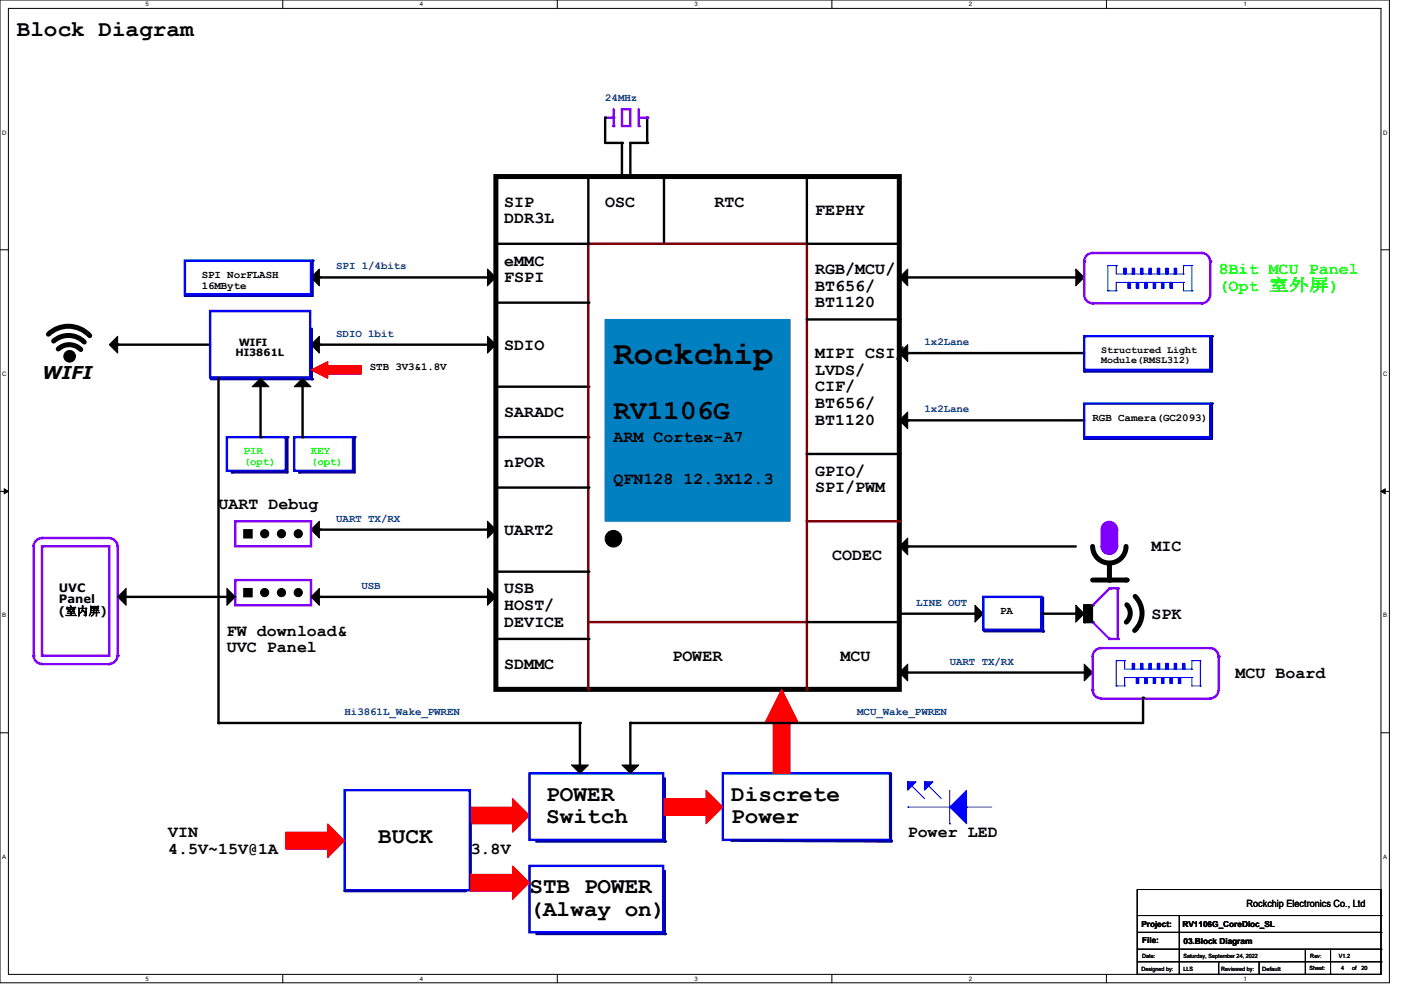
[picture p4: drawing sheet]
<svg xmlns="http://www.w3.org/2000/svg" width="297mm" height="210mm" viewBox="0 0 297 210" stroke-linecap="round" stroke-linejoin="round" font-family="sans-serif">
<path d="M0 0h293.9v207.9h-293.9zM1.8 1.8h290.3v204.3h-290.3z" fill="none" stroke="#000" stroke-width=".21"/>
<g fill="#fff">
<path d="M30.8 .2h.7v1.4h-.7z"/>
<path d="M30.8 206.2h.7v1.4h-.7z"/>
</g>
<path d="M59.8 0v1.8M59.8 206.1v1.8" fill="none" stroke="#000" stroke-width=".21"/>
<g fill="#fff">
<path d="M88.8 .2h.7v1.4h-.7z"/>
<path d="M88.8 206.2h.7v1.4h-.7z"/>
</g>
<path d="M117.9 0v1.8M117.9 206.1v1.8" fill="none" stroke="#000" stroke-width=".21"/>
<g fill="#fff">
<path d="M146.9 .2h.7v1.4h-.7z"/>
<path d="M146.9 206.2h.7v1.4h-.7z"/>
</g>
<path d="M176 0v1.8M176 206.1v1.8" fill="none" stroke="#000" stroke-width=".21"/>
<g fill="#fff">
<path d="M205 .2h.7v1.4h-.7z"/>
<path d="M205 206.2h.7v1.4h-.7z"/>
</g>
<path d="M234.1 0v1.8M234.1 206.1v1.8" fill="none" stroke="#000" stroke-width=".21"/>
<g fill="#fff">
<path d="M263.1 .2h.6v1.4h-.6z"/>
<path d="M263.1 206.2h.6v1.4h-.6z"/>
<path d="M.5 27.3h.9v1.4h-.9z"/>
<path d="M292.6 27.3h.9v1.4h-.9z"/>
<path d="M.5 78.4h.9v1.4h-.9z"/>
<path d="M292.6 78.4h.9v1.4h-.9z"/>
</g>
<path d="M0 52.8h1.8M292.1 52.8h1.8" fill="none" stroke="#000" stroke-width=".21"/>
<g fill="#fff">
<path d="M.5 129.5h.8v1.4h-.8z"/>
<path d="M292.6 129.5h.8v1.4h-.8z"/>
</g>
<path d="M0 103.9h1.8M292.1 103.9h1.8" fill="none" stroke="#000" stroke-width=".21"/>
<path d="M.9 103.4l.9 .5-.9 .5zM292.1 103.9l.9-.5v1z" fill="#000" stroke="#000" stroke-width=".21"/>
<g fill="#fff">
<path d="M.5 180.5h.8v1.4h-.8z"/>
<path d="M292.6 180.5h.8v1.4h-.8z"/>
</g>
<path d="M0 155h1.8M292.1 155h1.8" fill="none" stroke="#000" stroke-width=".21"/>
<g fill="#000" stroke="#000" stroke-width=".21">
<path d="M65.8 58.7l1.8-1.8v3.6z" fill-rule="evenodd"/>
<path d="M103.1 56.9l1.8 1.8-1.8 1.8z" fill-rule="evenodd"/>
<path d="M103.1 71.1l1.8 1.8-1.8 1.8z" fill-rule="evenodd"/>
</g>
<path d="M66.1 55.1v7.5" fill="none" stroke="#000080" stroke-width=".51"/>
<circle cx="66.1" cy="55.1" r=".25" fill="#000080"/>
<path d="M39.1 62.6h27" fill="none" stroke="#0000a0" stroke-width=".51"/>
<circle cx="39.1" cy="62.6" r=".25" fill="#0000a0"/>
<path d="M39.1 55.1h26.7v7.1h-26.7z" fill="none" stroke="#00f" stroke-width=".51"/>
<path d="M65.8 72.9l1.8-1.8v3.6z" fill-rule="evenodd" fill="#000" stroke="#000" stroke-width=".21"/>
<path d="M136.9 24.9v5.3h-3.6v7.1M67.6 58.7h35.5M67.6 72.9h35.5" fill="none" stroke="#000" stroke-width=".51"/>
<g fill="#000">
<circle cx="133.3" cy="37.3" r=".25"/>
<circle cx="136.9" cy="24.9" r=".25"/>
<circle cx="136.9" cy="30.2" r=".25"/>
<circle cx="67.6" cy="58.7" r=".25"/>
<circle cx="67.6" cy="72.9" r=".25"/>
</g>
<path d="M129.8 23.1v3.6M131.6 23.1h1.7v3.6h-1.7z" fill="none" stroke="#8000ff" stroke-width=".51"/>
<circle cx="129.8" cy="26.7" r=".25" fill="#8000ff"/>
<path d="M128 24.9h1.8" fill="none" stroke="#8000ff" stroke-width=".51"/>
<circle cx="129.8" cy="24.9" r=".25" fill="#8000ff"/>
<path d="M135.1 23.1v3.6" fill="none" stroke="#8000ff" stroke-width=".51"/>
<circle cx="135.1" cy="26.7" r=".25" fill="#8000ff"/>
<path d="M135.1 24.9h1.8" fill="none" stroke="#8000ff" stroke-width=".51"/>
<circle cx="136.9" cy="24.9" r=".25" fill="#8000ff"/>
<path d="M124.5 37.3v14.3M128 24.9v5.3h3.6v7.1M140.5 37.3v14.3M170.7 37.3v14.3M104.9 81.8h19.6M104.9 92.5h19.6M104.9 103.1h19.6M104.9 120.9h19.6" fill="none" stroke="#000" stroke-width=".51"/>
<g fill="#000">
<circle cx="128" cy="24.9" r=".25"/>
<circle cx="131.6" cy="37.3" r=".25"/>
<circle cx="131.6" cy="30.2" r=".25"/>
<circle cx="124.5" cy="51.6" r=".25"/>
<circle cx="140.5" cy="51.6" r=".25"/>
<circle cx="170.7" cy="51.6" r=".25"/>
<circle cx="124.5" cy="81.8" r=".25"/>
<circle cx="124.5" cy="92.5" r=".25"/>
<circle cx="124.5" cy="103.1" r=".25"/>
<circle cx="124.5" cy="120.9" r=".25"/>
</g>
<path d="M104.9 37.3h85.3v108.5h-85.3z" fill="none" stroke="#000" stroke-width="1.1"/>
<path d="M124.5 51.6h46.2v80h-46.2zM170.7 131.6v14.2" fill="none" stroke="#800000" stroke-width=".51"/>
<circle cx="170.7" cy="145.8" r=".25" fill="#800000"/>
<path d="M124.5 131.6v14.2" fill="none" stroke="#800000" stroke-width=".51"/>
<circle cx="124.5" cy="145.8" r=".25" fill="#800000"/>
<path d="M104.9 51.6h19.6M170.7 51.6h19.5M104.9 64h19.6M170.7 67.6h19.5M170.7 96h19.5M104.9 135.1h19.6" fill="none" stroke="#000" stroke-width=".51"/>
<g fill="#000">
<circle cx="124.5" cy="51.6" r=".25"/>
<circle cx="190.2" cy="51.6" r=".25"/>
<circle cx="124.5" cy="64" r=".25"/>
<circle cx="190.2" cy="67.6" r=".25"/>
<circle cx="190.2" cy="96" r=".25"/>
<circle cx="124.5" cy="135.1" r=".25"/>
</g>
<circle cx="129.8" cy="113.9" r="1.76" fill="#000" stroke="#000" stroke-width=".21"/>
<path d="M170.7 110.2h19.5" fill="none" stroke="#800000" stroke-width=".51"/>
<circle cx="190.2" cy="110.2" r=".25" fill="#800000"/>
<path d="M165.4 145.8l3.5 7.1h-7.1z" fill-rule="evenodd" fill="#f00" stroke="#f00" stroke-width=".21"/>
<path d="M152.9 163.6h35.4v14h-35.4z" fill="none" stroke="#00f" stroke-width=".51"/>
<path d="M188.5 163.6v14.2" fill="none" stroke="#0000a0" stroke-width=".51"/>
<circle cx="188.5" cy="177.8" r=".25" fill="#0000a0"/>
<path d="M154.7 177.8l33.8 .2" fill="none" stroke="#0000a0" stroke-width=".51"/>
<circle cx="188.5" cy="178" r=".25" fill="#0000a0"/>
<g fill="#f00" stroke="#f00" stroke-width=".21">
<path d="M99.6 170.7h8.9v3.5h-8.9z" fill-rule="evenodd"/>
<path d="M108.5 168.9l3.5 3.6-3.5 3.5z" fill-rule="evenodd"/>
<path d="M163.6 152.9h3.5v10.7h-3.5z" fill-rule="evenodd"/>
</g>
<path d="M192 170.7h.1M192 165.4h.1M192 170.7h8.9M192 165.4l3.6 3.5M195.6 165.4h.1M195.6 165.4l3.5 3.5M200.9 174.2h.1M200.9 167.1v7.1M204.5 170.7h.1M204.5 170.7h5.3" fill="none" stroke="#00f" stroke-width=".21"/>
<g fill="#00f" stroke="#00f" stroke-width=".21">
<path d="M200.9 170.7l3.6-3.6v7.1z" fill-rule="evenodd"/>
<path d="M192 165.4h1.8l-1.8 1.7z" fill-rule="evenodd"/>
<path d="M195.6 165.4h1.8l-1.8 1.7z" fill-rule="evenodd"/>
</g>
<g fill="#000" stroke="#000" stroke-width=".21">
<path d="M23.1 72.9l1.8-1.8v3.6z" fill-rule="evenodd"/>
<path d="M51.6 112h1.7v1.8h-1.7z" fill-rule="evenodd"/>
<path d="M65.8 112l1.8-1.8v3.6z" fill-rule="evenodd"/>
<path d="M103.1 110.2l1.8 1.8-1.8 1.8z" fill-rule="evenodd"/>
<circle cx="14.7" cy="75.4" r="1.23"/>
<circle cx="56" cy="112.9" r=".87"/>
<circle cx="59.5" cy="112.9" r=".87"/>
<circle cx="63.1" cy="112.9" r=".87"/>
</g>
<path d="M24.9 72.9h19.5M67.6 112h35.5" fill="none" stroke="#000" stroke-width=".51"/>
<g fill="#000">
<circle cx="24.9" cy="72.9" r=".25"/>
<circle cx="67.6" cy="112" r=".25"/>
</g>
<path d="M49.8 110.2h16v5.4h-16z" fill="none" stroke="#8000ff" stroke-width=".51"/>
<path d="M128 67.6h39.1v42.6h-39.1z" fill-rule="evenodd" fill="#0080c0" stroke="#0080c0" stroke-width=".21"/>
<path d="M10.2 70.7a6.1 6.1 0 0 1 8.8 .3M11.4 72.1a4.7 4.7 0 0 1 6.4 .2M12.3 73.8a3.4 3.4 0 0 1 4.8 .1" fill="none" stroke="#000" stroke-width="1.1"/>
<path d="M44.6 80.2h21.4" fill="none" stroke="#0000a0" stroke-width=".51"/>
<circle cx="66" cy="80.2" r=".25" fill="#0000a0"/>
<path d="M44.4 65.8h21.2v14h-21.2z" fill="none" stroke="#00f" stroke-width=".51"/>
<path d="M66 69.5v10.7" fill="none" stroke="#0000a0" stroke-width=".51"/>
<circle cx="66" cy="80.2" r=".25" fill="#0000a0"/>
<path d="M8.9 113.8h14.2" fill="none" stroke="#8000ff" stroke-width=".51"/>
<circle cx="8.9" cy="113.8" r=".25" fill="#8000ff"/>
<path d="M8.9 115.6h14.2v23.1h-14.2zM8.9 140.5h14.2" fill="none" stroke="#8000ff" stroke-width=".51"/>
<circle cx="23.1" cy="140.5" r=".25" fill="#8000ff"/>
<path d="M7.1 115.6v23.1M23.1 113.8a1.76 1.76 0 0 1 1.7 1.8" fill="none" stroke="#8000ff" stroke-width=".51"/>
<circle cx="7.1" cy="138.7" r=".25" fill="#8000ff"/>
<path d="M24.9 115.6v23.1M7.1 138.7a1.76 1.76 0 0 0 1.8 1.7M24.8 138.7a1.76 1.76 0 0 1-1.7 1.7" fill="none" stroke="#8000ff" stroke-width=".51"/>
<circle cx="24.9" cy="138.7" r=".25" fill="#8000ff"/>
<path d="M8.9 113.8a1.76 1.76 0 0 0-1.8 1.8M49.8 122.7h16v5.3h-16z" fill="none" stroke="#8000ff" stroke-width=".51"/>
<g fill="#000" stroke="#000" stroke-width=".21">
<path d="M24.9 126.2l1.8-1.7v3.5z" fill-rule="evenodd"/>
<path d="M51.6 124.5h1.7v1.7h-1.7z" fill-rule="evenodd"/>
<path d="M65.8 126.2l1.8-1.7v3.5z" fill-rule="evenodd"/>
<path d="M103.1 124.5l1.8 1.7-1.8 1.8z" fill-rule="evenodd"/>
<circle cx="56" cy="125.3" r=".87"/>
<circle cx="59.5" cy="125.3" r=".87"/>
<circle cx="63.1" cy="125.3" r=".87"/>
</g>
<path d="M192 74.7h37.4M26.7 126.2h23.1M67.6 126.2h35.5" fill="none" stroke="#000" stroke-width=".51"/>
<g fill="#000">
<circle cx="192" cy="74.7" r=".25"/>
<circle cx="26.7" cy="126.2" r=".25"/>
<circle cx="67.6" cy="126.2" r=".25"/>
</g>
<path d="M256.4 71.1v7.5" fill="none" stroke="#000080" stroke-width=".51"/>
<circle cx="256.4" cy="71.1" r=".25" fill="#000080"/>
<path d="M229.4 78.6h27" fill="none" stroke="#0000a0" stroke-width=".51"/>
<circle cx="229.4" cy="78.6" r=".25" fill="#0000a0"/>
<path d="M229.4 71.1h26.6v7.1h-26.6z" fill="none" stroke="#00f" stroke-width=".51"/>
<path d="M190.2 74.7l1.8-1.8v3.6z" fill-rule="evenodd" fill="#000" stroke="#000" stroke-width=".21"/>
<path d="M192 88.9h37.4" fill="none" stroke="#000" stroke-width=".51"/>
<circle cx="192" cy="88.9" r=".25" fill="#000"/>
<path d="M256.4 85.3v7.5" fill="none" stroke="#000080" stroke-width=".51"/>
<circle cx="256.4" cy="85.3" r=".25" fill="#000080"/>
<path d="M229.4 92.8h27" fill="none" stroke="#0000a0" stroke-width=".51"/>
<circle cx="229.4" cy="92.8" r=".25" fill="#0000a0"/>
<path d="M229.4 85.3h26.6v7.2h-26.6zM112 163.6h28.3v14h-28.3z" fill="none" stroke="#00f" stroke-width=".51"/>
<path d="M190.2 88.9l1.8-1.8v3.6z" fill-rule="evenodd" fill="#000" stroke="#000" stroke-width=".21"/>
<path d="M113.5 178h27.1" fill="none" stroke="#0000a0" stroke-width=".51"/>
<circle cx="140.6" cy="178" r=".25" fill="#0000a0"/>
<path d="M140.6 164.6v13.4" fill="none" stroke="#0000a0" stroke-width=".51"/>
<circle cx="140.6" cy="178" r=".25" fill="#0000a0"/>
<g fill="#f00" stroke="#f00" stroke-width=".21">
<path d="M140.5 168.9h8.9v3.6h-8.9z" fill-rule="evenodd"/>
<path d="M149.4 167.1l3.5 3.6-3.5 3.5z" fill-rule="evenodd"/>
</g>
<path d="M112 183.1h28.3v14.1h-28.3z" fill="none" stroke="#00f" stroke-width=".51"/>
<path d="M113.5 197.5h27.1" fill="none" stroke="#0000a0" stroke-width=".51"/>
<circle cx="140.6" cy="197.5" r=".25" fill="#0000a0"/>
<path d="M140.6 184.2v13.3" fill="none" stroke="#0000a0" stroke-width=".51"/>
<circle cx="140.6" cy="197.5" r=".25" fill="#0000a0"/>
<path d="M72.9 167.1h26.5v21.2h-26.5z" fill="none" stroke="#00f" stroke-width=".51"/>
<path d="M99.6 174.2v13.4" fill="none" stroke="#0000a0" stroke-width=".51"/>
<circle cx="99.6" cy="187.6" r=".25" fill="#0000a0"/>
<path d="M72.9 188.5h25.4" fill="none" stroke="#0000a0" stroke-width=".51"/>
<circle cx="98.3" cy="188.5" r=".25" fill="#0000a0"/>
<g fill="#f00" stroke="#f00" stroke-width=".21">
<path d="M99.6 184.9h8.9v3.6h-8.9z" fill-rule="evenodd"/>
<path d="M108.5 183.1l3.5 3.6-3.5 3.5z" fill-rule="evenodd"/>
<path d="M60.5 176h8.8v3.6h-8.8z" fill-rule="evenodd"/>
<path d="M69.3 174.2l3.6 3.6-3.6 3.6z" fill-rule="evenodd"/>
<path d="M65.8 78.2l3.5-1.7v3.5z" fill-rule="evenodd"/>
<path d="M69.3 77.3h7.2v1.8h-7.2z" fill-rule="evenodd"/>
</g>
<path d="M48 92.5h12.5v7.1h-12.5z" fill="none" stroke="#00f" stroke-width=".51"/>
<path d="M49.1 99.9h11.7" fill="none" stroke="#0000a0" stroke-width=".51"/>
<circle cx="49.1" cy="99.9" r=".25" fill="#0000a0"/>
<path d="M60.8 92.5v7.4" fill="none" stroke="#000080" stroke-width=".51"/>
<circle cx="60.8" cy="92.5" r=".25" fill="#000080"/>
<path d="M62.2 92.5h12.5v7.1h-12.5z" fill="none" stroke="#00f" stroke-width=".51"/>
<path d="M63.3 99.9h11.7" fill="none" stroke="#0000a0" stroke-width=".51"/>
<circle cx="63.3" cy="99.9" r=".25" fill="#0000a0"/>
<path d="M75 92.5v7.4" fill="none" stroke="#000080" stroke-width=".51"/>
<circle cx="75" cy="92.5" r=".25" fill="#000080"/>
<g fill="#000" stroke="#000" stroke-width=".21">
<path d="M227.6 56.9l1.8 1.8-1.8 1.8z" fill-rule="evenodd"/>
<path d="M55.1 80l1.8 1.8h-3.6z" fill-rule="evenodd"/>
<path d="M64 80l1.8 1.8h-3.6z" fill-rule="evenodd"/>
<path d="M120.9 161.8h3.6l-1.8 1.8z" fill-rule="evenodd"/>
</g>
<path d="M190.2 58.7h37.4M46.2 80v72.9h76.5v8.9M55.1 81.8v10.7M64 81.8v10.7" fill="none" stroke="#000" stroke-width=".51"/>
<g fill="#000">
<circle cx="190.2" cy="58.7" r=".25"/>
<circle cx="55.1" cy="92.5" r=".25"/>
<circle cx="64" cy="92.5" r=".25"/>
<circle cx="46.2" cy="152.9" r=".25"/>
<circle cx="122.7" cy="152.9" r=".25"/>
</g>
<path d="M231.1 53.5a1.76 1.76 0 0 0-1.7 1.8v7.1a1.76 1.76 0 0 0 1.7 1.7M256 62.4a1.76 1.76 0 0 1-1.7 1.7" fill="none" stroke="#8000ff" stroke-width=".51"/>
<g fill="none" stroke="#00f" stroke-width=".21">
<path d="M236.1 56.2h.1M236.1 56.2h-1.7v5.3M236.1 59.7h14.3M236.1 56.2v1.8h14.3M250.4 56.2h.1M250.4 59.7h.1M250.4 58h.1M250.4 56.2v1.8M250.4 59.7v1.8h1.7M250.4 56.2h1.7M252.1 56.2h.1M252.1 56.2v5.3"/>
<path d="M234.4 61.5h.1M252.1 61.5h.1"/>
</g>
<g fill="#00f" stroke="#00f" stroke-width=".21">
<path d="M242.1 59.7h.6v1.3h-.6z" fill-rule="evenodd"/>
<path d="M247.5 59.7h.5v1.3h-.5z" fill-rule="evenodd"/>
<path d="M239.5 56.7h.5v1.3h-.5z" fill-rule="evenodd"/>
<path d="M241.3 56.7h.5v1.3h-.5z" fill-rule="evenodd"/>
<path d="M238.6 59.7h.5v1.3h-.5z" fill-rule="evenodd"/>
<path d="M240.4 59.7h.5v1.3h-.5z" fill-rule="evenodd"/>
<path d="M244.8 56.7h.6v1.3h-.6z" fill-rule="evenodd"/>
<path d="M246.6 56.7h.5v1.3h-.5z" fill-rule="evenodd"/>
<path d="M248.4 56.7h.5v1.3h-.5z" fill-rule="evenodd"/>
<path d="M237.7 56.7h.6v1.3h-.6z" fill-rule="evenodd"/>
<path d="M245.7 59.7h.6v1.3h-.6z" fill-rule="evenodd"/>
<path d="M243.9 59.7h.6v1.3h-.6z" fill-rule="evenodd"/>
<path d="M243 56.7h.6v1.3h-.6z" fill-rule="evenodd"/>
</g>
<circle cx="229.4" cy="55.3" r=".25" fill="#8000ff"/>
<path d="M231.1 53.5h23.2" fill="none" stroke="#8000ff" stroke-width=".51"/>
<circle cx="254.3" cy="53.5" r=".25" fill="#8000ff"/>
<path d="M236.1 59.7h.1M236.1 59.7v1.8M234.4 61.5h1.7M236.1 61.5h.1" fill="none" stroke="#00f" stroke-width=".21"/>
<path d="M254.3 53.5a1.76 1.76 0 0 1 1.7 1.8M231.1 64.2h23.2" fill="none" stroke="#8000ff" stroke-width=".51"/>
<circle cx="254.3" cy="64.2" r=".25" fill="#8000ff"/>
<path d="M190.2 58.7l1.8-1.8v3.6z" fill-rule="evenodd" fill="#000" stroke="#000" stroke-width=".21"/>
<path d="M256 55.3v7.1" fill="none" stroke="#8000ff" stroke-width=".51"/>
<circle cx="256" cy="55.3" r=".25" fill="#8000ff"/>
<path d="M192 115.6h35.6M170.7 131.6h19.5" fill="none" stroke="#000" stroke-width=".51"/>
<g fill="#000">
<circle cx="192" cy="115.6" r=".25"/>
<circle cx="190.2" cy="131.6" r=".25"/>
<circle cx="234.7" cy="122.7" r=".53"/>
<circle cx="238.3" cy="122.7" r=".53"/>
</g>
<path d="M231.1 115.6a3.5 3.5 0 0 0 3.6 3.5 3.5 3.5 0 0 0 3.5-3.5M234.7 119.1v3.6M231.1 122.7h7.2" fill="none" stroke="#000" stroke-width="1.1"/>
<g fill="#8000ff" stroke="#8000ff" stroke-width=".21">
<path d="M232.9 112h3.6v3.6h-3.6z" fill-rule="evenodd"/>
<circle cx="234.7" cy="115.5" r="1.76"/>
<circle cx="234.7" cy="112" r="1.76"/>
</g>
<g fill="#000" stroke="#000" stroke-width=".21">
<path d="M190.2 115.6l1.8-1.8v3.5z" fill-rule="evenodd"/>
<path d="M206.2 128l1.8 1.8-1.8 1.8z" fill-rule="evenodd"/>
</g>
<path d="M220.6 126.4v7.1" fill="none" stroke="#0000a0" stroke-width=".51"/>
<circle cx="220.6" cy="133.5" r=".25" fill="#0000a0"/>
<path d="M190.2 129.8h16" fill="none" stroke="#000" stroke-width=".51"/>
<circle cx="206.2" cy="129.8" r=".25" fill="#000"/>
<path d="M208 126.2h12.3v7h-12.3z" fill="none" stroke="#00f" stroke-width=".51"/>
<path d="M208.2 133.5h12.4" fill="none" stroke="#0000a0" stroke-width=".51"/>
<circle cx="220.6" cy="133.5" r=".25" fill="#0000a0"/>
<path d="M229.4 128v3.6h1.7" fill="none" stroke="#000" stroke-width=".51"/>
<g fill="#000">
<circle cx="229.4" cy="131.6" r=".25"/>
<circle cx="231.1" cy="131.6" r=".25"/>
</g>
<path d="M231.1 131.6l3.6 3.5" fill="none" stroke="#8000ff" stroke-width=".51"/>
<circle cx="234.7" cy="135.1" r=".25" fill="#8000ff"/>
<path d="M229.4 128h1.7" fill="none" stroke="#000" stroke-width=".51"/>
<circle cx="231.1" cy="128" r=".25" fill="#000"/>
<path d="M234.7 124.5l-3.6 3.5" fill="none" stroke="#8000ff" stroke-width=".51"/>
<circle cx="234.7" cy="124.5" r=".25" fill="#8000ff"/>
<path d="M234.7 124.5h1.8" fill="none" stroke="#8000ff" stroke-width=".51"/>
<circle cx="236.5" cy="124.5" r=".25" fill="#8000ff"/>
<path d="M236.5 124.5v10.6" fill="none" stroke="#8000ff" stroke-width=".51"/>
<circle cx="236.5" cy="135.1" r=".25" fill="#8000ff"/>
<path d="M234.7 135.1h1.8" fill="none" stroke="#8000ff" stroke-width=".51"/>
<circle cx="234.7" cy="135.1" r=".25" fill="#8000ff"/>
<path d="M238.4 127.9a2.56 2.56 0 0 1-.1 3.7M240.1 126.1a5.1 5.1 0 0 1-.1 7.2" fill="none" stroke="#000" stroke-width="1.1"/>
<g fill="#000" stroke="#000" stroke-width=".21">
<path d="M227.6 128l1.8 1.8-1.8 1.8z" fill-rule="evenodd"/>
<path d="M229.4 128h1.7v3.6h-1.7z" fill-rule="evenodd"/>
</g>
<path d="M220.5 129.8h7.1" fill="none" stroke="#000" stroke-width=".51"/>
<circle cx="227.6" cy="129.8" r=".25" fill="#000"/>
<path d="M232.9 137.1a1.76 1.76 0 0 0-1.8 1.8M257.8 138.9v7.1M231.1 146a1.76 1.76 0 0 0 1.8 1.7M257.8 146a1.76 1.76 0 0 1-1.8 1.7" fill="none" stroke="#8000ff" stroke-width=".51"/>
<g fill="none" stroke="#00f" stroke-width=".21">
<path d="M237.9 139.7h.1M237.9 139.7h-1.8v5.4M237.9 139.7v1.8h14.2M252.1 139.7h.1M252.1 139.7v1.8M252.1 139.7h1.8M253.9 139.7h.1M253.9 139.7v5.4M236.1 145.1h.1M237.9 143.3h14.2M252.1 143.3h.1M252.1 141.5h.1"/>
<path d="M252.1 143.3v1.8h1.8M253.9 145.1h.1"/>
</g>
<g fill="#00f" stroke="#00f" stroke-width=".21">
<path d="M243.9 143.3h.6v1.3h-.6z" fill-rule="evenodd"/>
<path d="M249.3 143.3h.5v1.3h-.5z" fill-rule="evenodd"/>
<path d="M241.3 140.3h.5v1.2h-.5z" fill-rule="evenodd"/>
<path d="M243 140.3h.6v1.2h-.6z" fill-rule="evenodd"/>
<path d="M240.4 143.3h.5v1.3h-.5z" fill-rule="evenodd"/>
<path d="M242.1 143.3h.6v1.3h-.6z" fill-rule="evenodd"/>
<path d="M246.6 140.3h.5v1.2h-.5z" fill-rule="evenodd"/>
<path d="M248.4 140.3h.5v1.2h-.5z" fill-rule="evenodd"/>
<path d="M250.1 140.3h.6v1.2h-.6z" fill-rule="evenodd"/>
<path d="M239.5 140.3h.5v1.2h-.5z" fill-rule="evenodd"/>
<path d="M247.5 143.3h.5v1.3h-.5z" fill-rule="evenodd"/>
<path d="M245.7 143.3h.6v1.3h-.6z" fill-rule="evenodd"/>
<path d="M244.8 140.3h.6v1.2h-.6z" fill-rule="evenodd"/>
</g>
<circle cx="257.8" cy="138.9" r=".25" fill="#8000ff"/>
<path d="M232.9 137.1h23.1" fill="none" stroke="#8000ff" stroke-width=".51"/>
<circle cx="256" cy="137.1" r=".25" fill="#8000ff"/>
<path d="M236.1 145.1h1.8M237.9 143.3h.1M237.9 145.1h.1M237.9 143.3v1.8" fill="none" stroke="#00f" stroke-width=".21"/>
<path d="M256 137.1a1.76 1.76 0 0 1 1.8 1.8M232.9 147.7h23.1" fill="none" stroke="#8000ff" stroke-width=".51"/>
<circle cx="256" cy="147.7" r=".25" fill="#8000ff"/>
<path d="M190.2 142.2h39.2" fill="none" stroke="#000" stroke-width=".51"/>
<circle cx="190.2" cy="142.2" r=".25" fill="#000"/>
<path d="M229.4 140.5l1.7 1.7-1.7 1.8z" fill-rule="evenodd" fill="#000" stroke="#000" stroke-width=".21"/>
<path d="M231.1 138.9v7.1" fill="none" stroke="#8000ff" stroke-width=".51"/>
<circle cx="231.1" cy="146" r=".25" fill="#8000ff"/>
<g fill="#000" stroke="#000" stroke-width=".21">
<path d="M48 124.5l1.8 1.7-1.8 1.8z" fill-rule="evenodd"/>
<path d="M190.2 142.2l1.8-1.7v3.5z" fill-rule="evenodd"/>
<path d="M131.6 161.8h3.5l-1.8 1.8z" fill-rule="evenodd"/>
</g>
<path d="M241.8 147.6v5.3h-108.5v8.9" fill="none" stroke="#000" stroke-width=".51"/>
<g fill="#000">
<circle cx="133.4" cy="152.9" r=".25"/>
<circle cx="241.8" cy="147.6" r=".25"/>
</g>
<g fill="none" stroke="#000" stroke-width=".21">
<path d="M240.6 188.1h51.5v18h-51.5zM240.6 193.6h51.5M240.6 197.2h51.5M249.5 193.6v12.5M292.1 193.6h.1M292.1 197.2h.1M240.6 200.7h51.5M240.6 203.4h51.5M249.5 206.1h.1M257.8 206.1h.1M257.8 203.4v2.7M266.4 206.1h.1"/>
<path d="M266.4 203.4v2.7M276.1 206.1h.1M276.1 200.7v5.4M281.5 206.1h.1M281.5 200.7v5.4M292.1 200.7h.1M292.1 203.4h.1"/>
</g>
<text font-size="7.1" x="129.8" y="77.1">Rockchip</text>
<text font-size="5.8" x="129.8" y="88.5">RV1106G</text>
<g font-size="4.8">
<text x="3.6" y="7.6">Block Diagram</text>
<text x="115.6" y="169.4">POWER</text>
<text x="154.7" y="169.4">Discrete</text>
<text x="80" y="178.3">BUCK</text>
<text x="115.6" y="174.2">Switch</text>
<text x="154.7" y="174.2">Power</text>
<text x="112" y="188.9">STB POWER</text>
<text x="112" y="193.7">(Alway on)</text>
</g>
<text font-size="3.7" x="8.9" y="80.2">WIFI</text>
<g font-size="3.5">
<text x="106.7" y="43.7">SIP</text>
<text x="106.7" y="47.2">DDR3L</text>
<text x="128" y="43.7">OSC</text>
<text x="151.1" y="43.7">RTC</text>
<text x="172.5" y="45.5">FEPHY</text>
<text x="106.7" y="56.2">eMMC</text>
<text x="106.7" y="59.7">FSPI</text>
<text x="172.5" y="58">RGB/MCU/</text>
<text x="172.5" y="61.5">BT656/</text>
<text x="172.5" y="65">BT1120</text>
<text x="106.7" y="74">SDIO</text>
<text x="172.5" y="75.7">MIPI CSI/</text>
<text x="172.5" y="79.2">LVDS/</text>
<text x="172.5" y="82.8">CIF/</text>
<text x="106.7" y="88.2">SARADC</text>
<text x="172.5" y="86.3">BT656/</text>
<text x="172.5" y="89.8">BT1120</text>
<text x="129.8" y="93.5">ARM Cortex-A7</text>
<text x="106.7" y="98.8">nPOR</text>
<text x="172.5" y="100.6">GPIO/</text>
<text x="46.2" y="107.7">UART Debug</text>
<text x="129.8" y="102.4">QFN128 12.3X12.3</text>
<text x="172.5" y="104.1">SPI/PWM</text>
<text x="106.7" y="113.1">UART2</text>
<text x="176" y="118.4">CODEC</text>
<text x="243.6" y="116.6">MIC</text>
<text x="106.7" y="125.5">USB</text>
<text x="106.7" y="129">HOST/</text>
<text x="243.6" y="130.9">SPK</text>
<text x="48" y="134.4">FW download&amp;</text>
<text x="48" y="137.9">UVC Panel</text>
<text x="106.7" y="132.5">DEVICE</text>
<text x="106.7" y="141.5">SDMMC</text>
<text x="142.2" y="139.7">POWER</text>
<text x="177.8" y="139.7">MCU</text>
<text x="261.4" y="143.3">MCU Board</text>
<text x="35.6" y="177.1">VIN</text>
<text x="192" y="177.1">Power LED</text>
<text x="35.6" y="180.6">4.5V~15V@1A</text>
<text x="99.6" y="180.6">3.8V</text>
</g>
<g font-size="3.5" fill="#0f0">
<text x="257.8" y="58">8Bit MCU Panel</text>
<text x="257.8" y="61.5">(Opt 室外屏)</text>
</g>
<g font-size="2.5">
<text x="12.4" y="125.2">UVC</text>
<text x="12.4" y="127.6">Panel</text>
<text x="12.4" y="130.1">(室内屏)</text>
</g>
<g font-size="2.3" fill="#004080">
<text x="128" y="21.4">24MHz</text>
<text x="71.1" y="57">SPI 1/4bits</text>
<text x="71.1" y="71.2">SDIO 1bit</text>
<text x="195.6" y="73">1x2Lane</text>
<text x="195.6" y="87.2">1x2Lane</text>
<text x="71.1" y="110.3">UART TX/RX</text>
<text x="76.5" y="124.5">USB</text>
<text x="193.8" y="128.1">LINE OUT</text>
<text x="200.9" y="140.5">UART TX/RX</text>
<text x="72.9" y="151.2">Hi3861L_Wake_PWREN</text>
<text x="181.4" y="151.2">MCU_Wake_PWREN</text>
</g>
<g font-size="2.3">
<text x="42.7" y="58.8">SPI NorFLASH</text>
<text x="42.7" y="61">16MByte</text>
<text x="78.2" y="78.3">STB 3V3&amp;1.8V</text>
<text x="231.1" y="89">RGB Camera(GC2093)</text>
<text x="211.6" y="129.9">PA</text>
</g>
<g font-size="2.3" fill="#0f0">
<text x="51.6" y="96.1">PIR</text>
<text x="51.6" y="98.4">(opt)</text>
<text x="65.8" y="96.1">KEY</text>
<text x="65.8" y="98.4">(opt)</text>
</g>
<g font-size="2.1">
<text x="49.8" y="75.4">HI3861L</text>
<text x="50.5" y="73.2">WIFI</text>
<text x="232.9" y="74.6">Structured Light</text>
<text x="232.9" y="76.8">Module(RMSL312)</text>
<text x="263.7" y="191.9">Rockchip Electronics Co., Ltd</text>
</g>
<g font-size="1.7">
<text x="241.5" y="196">Project:</text>
<text x="250.1" y="196.1">RV1106G_CoreDloc_SL</text>
<text x="241.6" y="199.5">File:</text>
<text x="250.4" y="199.7">03.Block Diagram</text>
</g>
<g font-size="1.3">
<text x="30.8" y="1.3">5</text>
<text x="88.8" y="1.3">4</text>
<text x="146.9" y="1.3">3</text>
<text x="205" y="1.3">2</text>
<text x="263.1" y="1.3">1</text>
<text x=".5" y="28.4">D</text>
<text x="292.6" y="28.4">D</text>
<text x=".5" y="79.5">C</text>
<text x="292.6" y="79.5">C</text>
<text x=".5" y="130.6">B</text>
<text x="292.6" y="130.6">B</text>
<text x=".5" y="181.7">A</text>
<text x="292.6" y="181.7">A</text>
<text x="30.8" y="207.4">5</text>
<text x="88.8" y="207.4">4</text>
<text x="146.9" y="207.4">3</text>
<text x="205" y="207.4">2</text>
<text x="263.1" y="207.4">1</text>
</g>
<g font-size="1.2">
<text x="241.6" y="202.6">Date:</text>
<text x="250.4" y="202.6">Saturday, September 24, 2022</text>
<text x="277.2" y="202.6">Rev:</text>
<text x="283.2" y="202.6">V1.2</text>
<text x="241.5" y="205.3">Designed by:</text>
<text x="250.4" y="205.3">LLS</text>
<text x="258.4" y="205.3">Reviewed by:</text>
<text x="267" y="205.3">Default</text>
<text x="277" y="205.1">Sheet:</text>
<text x="283.8" y="205.1">4</text>
<text x="286" y="205.1">of</text>
<text x="288" y="205.1">20</text>
</g>
</svg>
